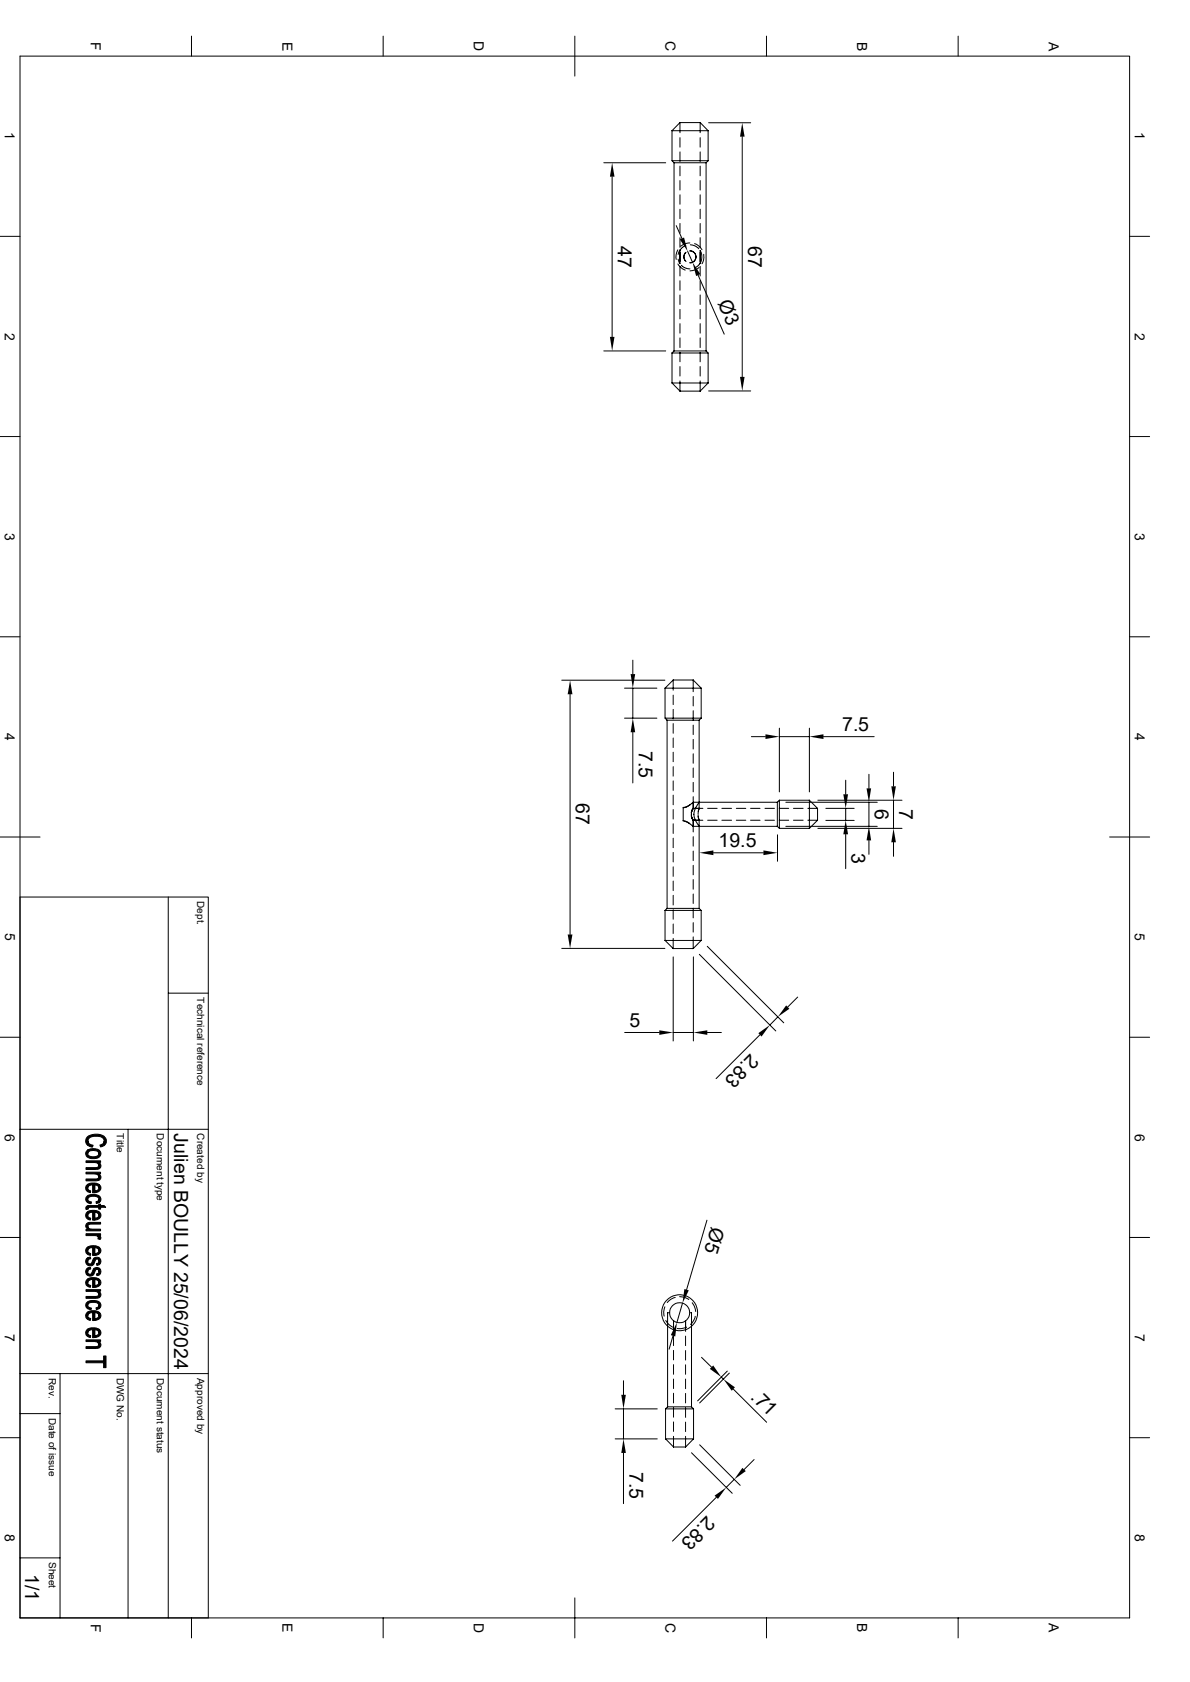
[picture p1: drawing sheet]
<svg xmlns="http://www.w3.org/2000/svg" width="297mm" height="420mm" viewBox="0 0 297 420" stroke-linecap="round" stroke-linejoin="round" font-family="sans-serif">
<g fill="none" stroke="#000" stroke-width=".25">
<path d="M5 14h276.9v390h-276.9zM47.8 9v5M95.6 9v5M143.5 9v10M191.3 9v5M239.1 9v5M167.7 32.6h9M167.7 32.6v7.5l.5 .5M169.7 30.6h5.1M169.7 30.6l-2 2M169.7 30.6v2.5M169.7 34.4v2.3"/>
<path d="M169.7 37.9v2.4M174.8 30.6l1.9 2M174.8 30.6v2.5M174.8 34.4v2.3M174.8 37.9v2.4M176.7 32.6v7.5M176.9 30.6h10.5M185.3 34.1v60M0 59h5M150.7 40.6h15.5M152.8 44.1v40M167.7 40.1h9"/>
<path d="M168.2 40.6h8M168.2 40.6v47M168.8 56.3l1.4 3.3M169.7 41.5v2.4M169.7 45.1v2.4M169.7 48.6v2.4M169.7 52.2v2.4M169.7 55.8v2.4M169.7 59.4v2.4M174.8 41.5v2.4M174.8 45.1v2.4M174.8 48.6v2.4"/>
<path d="M174.8 52.2v2.4M174.8 55.8v2.4M174.8 59.4v2.4M176.2 40.6v47M176.7 40.1l-.5 .5M281.9 59h5M169.2 62.4a3.3 3.3 0 0 0-.4 2.4M169.2 65.9a3.4 3.4 0 0 0 1.8 1.5M169.7 62.4v3.4l-.5-1.1M169.7 62.4l-.5 1.1M169.7 66.5v2.4M169.7 70.1v2.4"/>
<path d="M169.7 73.7v2.3M169.7 77.3v2.3M170.1 66.3l1 .6 1.1 .2M171.1 63.2l-.3 .4-.1 .7 .2 .6 .3 .4M171.2 61.3l-.8 .4-.7 .7M171.2 63l-.3 .4-.2 .6 .1 .6 .3 .5M171.6 62.7l1.2 2.8M172.1 62.7h.7l.4 .3 .4 .5 .1 .6M172.2 60.7a3.4 3.4 0 0 0-2.3 .8M172.3 61.1l1.1 .3 1 .7M172.3 62.7l1.1 .5 .3 .9M173.4 60.8a3.4 3.4 0 0 1 1.8 1.6"/>
<path d="M173.7 64.1l-.1 .7-.4 .4-.4 .3-.7 .1M173.7 64.1l-.3 1-1.1 .5M174.2 68.7l6.6 14.7M174.5 66.8a3.5 3.5 0 0 1-2.3 .8M174.8 65.7l-.7 .8-.7 .4M174.8 62.5a3.3 3.3 0 0 1 0 3.2zM174.8 66.5v2.4M174.8 70.1v2.4M174.8 73.7v2.3M174.8 77.3v2.3M175.6 63.5v.1a3.1 3.1 0 0 1-.4 2.3M150.7 87.6h15.5"/>
<path d="M167.7 95.6h9M167.7 88.1h9M167.7 95.6l2 2.1M167.7 88.1v7.5M168.2 87.6h8M168.2 87.6l-.5 .5M169.7 97.7h5.1M169.7 80.8v2.4M169.7 84.4v2.4M169.7 88v2.3M169.7 91.5v2.4M169.7 95.1v2.6"/>
<path d="M174.8 80.8v2.4M174.8 84.4v2.4M174.8 88v2.3M174.8 91.5v2.4M174.8 95.1v2.6M176.2 87.6l.5 .5v7.5M176.7 95.6l-1.9 2.1M176.9 97.6h10.5M0 109h5M281.9 109h5M0 159h5M281.9 159h5"/>
<path d="M140.2 169.8h25.7M142.3 173.4v59.9M155.9 171.8h8.1M155.9 179.3h8.1M157.9 164.8v3.5M157.9 171.8v7.5M166 171.8h9M166 179.3h9M166 171.8v7.5l.5 .5M166.5 179.8h8M166.5 179.8v47M168 169.8h5"/>
<path d="M168 169.8l-2 2M168 169.8v2.5M168 173.6v2.3M168 177.1v2.4M173 169.8l2 2M173 169.8v2.9M173 173.9v2.4M173 177.5v2.4M174.5 179.8v22M175 171.8v7.5M175 179.3l-.5 .5M157.9 182.8v12.7"/>
<path d="M168 180.7v2.4M168 184.3v2.3M168 187.8v2.4M168 191.4v2.4M168 195v2.4M168 198.5v2.5M173 198.9v2.9h2.4M173 181.1v2.3M173 184.6v2.4M173 188.2v2.4M173 191.8v2.3M173 195.4v2.3"/>
<path d="M187.5 183.9h3.6M194.5 199.8v7M194.5 199.8l-.5 .5M194.5 199.8h7.5M194.5 181.8v15.9M194.5 183.9h7.5M202 199.8v7M202 199.8l2 2M202 181.8v15.9M204.1 199.8h21M205.5 183.9h12.7M211.1 194.8v3.5"/>
<path d="M216.9 193.3v3.5M223 192.8v3.5M223 199.8v7M0 209h10M168 202.1v2.4M168 205.7v2.4M168 209.3v2.4M168 212.9v2.3M168 216.5v2.3M170.5 204.9l.7 .2 1 .5M170.5 204.9v.1M170.9 205.1l1.1 .5 .9 .7"/>
<path d="M172.2 201l-1 .5-.7 .1v3.3M172.6 203.8l.4 1zM172.6 202.6l.4-.8-.4 1.1v1l.4 .9-.4-.8M172.9 200.4l-.9 .7-1.1 .6M173 201.8l-.4 1.1zM173 208.9v2.4M173 212.5v2.4M173 216.1v2.3M173 219.6v2.4M173 200.3h21M173 206.3h21M174.2 203.5l.3 1.3-.3-1"/>
<path d="M174.3 202.6l.2-.8-.3 1.5M174.5 200.3l-.9 1.4-.4 1.4 .2 1.5 1.1 1.7M174.5 204.8v22M175.4 204.8h-2.4v2.9M176.6 201.8h2.4M176.6 204.8h2.4M178.1 212.9h12.4M180.2 201.8h2.4M180.2 204.8h2.4M183.8 201.8h2.3M183.8 204.8h2.3M187.3 201.8h2.4"/>
<path d="M187.3 204.8h2.4M190.9 201.8h2.4M190.9 204.8h2.4M194 200.3v6M194 206.3l.5 .5h7.5M194.1 208.4v6.7M194.5 201.8h2.3M194.5 204.8h2.3M196.1 200.3h22.8M196.1 206.3h22.8M198 201.8h2.4M198 204.8h2.4"/>
<path d="M201.6 201.8h2.4M201.6 204.8h2.4M204 201.8v3M204 204.8l-2 2M204.1 206.8h21M206.1 201.8h7.1M206.1 204.9h7.1M211.1 201.8v3.1M211.1 208.3v8.6M216.9 200.3v6M216.9 209.8v3.5M223 210.3v3.5"/>
<path d="M276.9 209h10M5 224h47v180M42 224v180M140.2 236.8h25.7M166 234.8h9M166 227.3h9M166 234.8l2 2.1M166 227.3v7.5M166.5 226.8h8M166.5 226.8l-.5 .5M168 236.9h5M168 220v2.4"/>
<path d="M168 223.6v2.4M168 227.2v2.3M168 230.7v2.4M168 234.3v2.6M168 238.9v21M173 223.2v2.4M173 226.8v2.4M173 230.4v2.3M173 233.9v3M173.1 238.9v21M174.5 226.8l.5 .5v7.5M174.5 238.3l19.1 19.1"/>
<path d="M175 234.8l-2 2.1M176.5 236.3l19.1 19.1M0 259h5M42 248h10M155.9 257.8h8.6M168 257.8h5.1M176.5 257.8h3.5M189.7 258.4l-11 10.9M194.1 253.9l-1.9 2M199.1 249l-2.5 2.5M281.9 259h5M5 282h47"/>
<path d="M32 282v122M0 309h5M176.4 304.7l-5 17.3M281.9 309h5M165.9 326.3a3.4 3.4 0 0 0-.1 2.3M166.2 329.7l.4 .7 1.3 1M167.1 327.8h-.5v23.5M168 333.5l-1 3.4M168.1 329.7v2.7M168.1 333.6v2.4M168.1 337.2v2.4M168.5 324a3.4 3.4 0 0 0-2 1.2"/>
<path d="M169.6 323.8a3.9 3.9 0 0 1 2.3 .7M170.3 325.4l-1.3 4.8M171.1 329.8v2.6M171.1 333.6v2.4M171.1 337.2v2.4M171.4 331.4a3.8 3.8 0 0 1-2.4 .3M172.2 327.8h.4v23.5M172.8 325.3l.5 .8 .4 1.4M173.5 328.7a3.8 3.8 0 0 1-1.2 2M175.1 338.9l2.5 2.5M0 359h5M5 353h10"/>
<path d="M5 343h47M15 343v61M153.5 351.8h10.5M153.5 359.3h10.5M155.6 344.8v3.5M155.6 351.8v7.5M166.1 351.8h7M166.1 359.3h7M166.1 359.3l2 2M166.6 351.3h6M166.6 351.3l-.5 .5v7.5M168.1 340.7v2.5"/>
<path d="M168.1 344.3v2.4M168.1 347.9v2.4M168.1 351.5v2.4M168.1 355v2.4M168.1 358.6v2.7M171.1 340.8v2.4M171.1 344.3v2.5M171.1 347.9v2.4M171.1 351.5v2.4M171.1 355.1v2.4M171.1 358.6v2.7M172.6 351.3l.5 .5"/>
<path d="M173.1 351.8v7.5M173.1 359.3l-2 2M180 343.9l.6 .4M181.5 342.3l-7.4 7.5M182 342.9l-7.4 7.4M183 346.8l8.3 8.3M281.9 359h5M155.6 362.8v12.7M168.1 361.3h3M172.6 362.8l10.2 10.1M174.6 360.8l10.1 10.1M178.8 373.9l-10.9 10.9"/>
<path d="M183.3 369.4l-2 2M188.2 364.4l-2.5 2.5M5 389h10M143.5 399v10M47.8 404v5M95.6 404v5M191.3 404v5M239.1 404v5"/>
<circle cx="169.6" cy="327.8" r="4.5"/>
<circle cx="169.6" cy="327.8" r="2.51"/>
</g>
<g fill="#000" stroke="#000" stroke-width=".25">
<path d="M21.6 296l.3-.3v1.1l.7 .5v.5a1.15 1.15 0 0 1-1.1-.6 1.15 1.15 0 0 1 .1-1.2z" fill-rule="evenodd"/>
<path d="M22 284.9a1.17 1.17 0 0 0 1.2 1.1l-.1 .4-1.1-.4z" fill-rule="evenodd"/>
<path d="M21.9 287.1h.2a3.1 3.1 0 0 1 2.6 0v1a1.66 1.66 0 0 0-2.3-.7l-.5 .7z" fill-rule="evenodd"/>
<path d="M24.6 290.2v.8z" fill-rule="evenodd"/>
<path d="M24.6 293.1v.7z" fill-rule="evenodd"/>
<path d="M21.9 295.7a3 3 0 0 1 2.8 0v.9l-.4-.6-.7-.1v1.9h-.5v-1.9l-.9 .2-.3 .6z" fill-rule="evenodd"/>
<path d="M21.5 289.9h3.6v.3h-.5v.5l-.3-.3-.6-.1h-2.2z" fill-rule="evenodd"/>
<path d="M21.5 292.7h3.6v.4h-.5v.4l-.7-.3-2.4-.1z" fill-rule="evenodd"/>
<path d="M21.5 287.5l.4-.4v1a1.62 1.62 0 0 0 2.3 .6l.4-.4 .1-1.2a1.23 1.23 0 0 1 .3 1.6 1.23 1.23 0 0 1-1.4 .6 1.62 1.62 0 0 1-2.2-1.4z" fill-rule="evenodd"/>
<path d="M21.5 291.5h2.8l.3-.4 .1-.8a.9 .9 0 0 1 .4 1.2 .9 .9 0 0 1-1.1 .5h-2.5z" fill-rule="evenodd"/>
<path d="M21.5 294.4l2.8-.1 .3-.2 .1-.9a.92 .92 0 0 1 .4 1.1 .92 .92 0 0 1-1.1 .6h-2.5z" fill-rule="evenodd"/>
<path d="M23.6 295.9v1.4h.2l.5-.1 .3-.3 .1-1.2a1.16 1.16 0 0 1 .4 1.5 1.16 1.16 0 0 1-1.4 .6h-.1z" fill-rule="evenodd"/>
<path d="M21.9 298.6l.1-.1a2.57 2.57 0 0 1 3.1 .6v.7l-.4 .5v-.8a1.62 1.62 0 0 0-2.3-.6l-.4 .2-.1 .4z" fill-rule="evenodd"/>
<path d="M24.9 285.9l.8-.3 .3-.7-.1 1.2-.8 .3z" fill-rule="evenodd"/>
<path d="M21.9 283.8l1.2-.5 1.1-.1a1.87 1.87 0 0 1 2.2 2.3l-.4 .5v-1.1a1.65 1.65 0 0 0-2.1-1.2 1.49 1.49 0 0 0-1.9 1.2l-.1 1.1a1.4 1.4 0 0 1 0-2.2z" fill-rule="evenodd"/>
<path d="M21.5 301.3l.5-.3v.9l-.5 .1z" fill-rule="evenodd"/>
<path d="M21.9 306.2l.1 .8z" fill-rule="evenodd"/>
<path d="M21.7 302.7l.2-.1 .2 1.3 .5 .3v.4a1.14 1.14 0 0 1-1.1-.6 1.14 1.14 0 0 1 .2-1.3z" fill-rule="evenodd"/>
<path d="M21.7 311.5l.2-.1 .1 1.2 .6 .4v.5a1.18 1.18 0 0 1-1.1-.7 1.18 1.18 0 0 1 .2-1.3z" fill-rule="evenodd"/>
<path d="M21.8 314.1l.8-.2v.4l-.5 .2-.2 .5z" fill-rule="evenodd"/>
<path d="M21.8 316.7l.8-.3v.5l-.5 .1-.2 .5z" fill-rule="evenodd"/>
<path d="M21.7 298.7l.2-.1 .1 1.2 .8 .3-.1 .5a1.13 1.13 0 0 1-1.1-.6 1.13 1.13 0 0 1 .1-1.3z" fill-rule="evenodd"/>
<path d="M21.9 302.6l.1-.1a3 3 0 0 1 2.7 .1v.8l-.3-.5-.8-.2v2h-.5v-2l-.9 .2-.3 .6z" fill-rule="evenodd"/>
<path d="M21.9 311.4a2.75 2.75 0 0 1 2.8 0v.9l-.4-.6-.7-.2v2h-.5v-2l-.9 .2-.3 .6z" fill-rule="evenodd"/>
<path d="M21.9 319.4a3 3 0 0 1 2.8 0v.9l-.4-.6-.7-.2v1.9l-.1 .1h-.4v-2l-.9 .2-.3 .6z" fill-rule="evenodd"/>
<path d="M24 300.1l.5-.3 .2-.3v.8l-.7 .2z" fill-rule="evenodd"/>
<path d="M21.7 314.2l.1-.1 .1 .9a.6 .6 0 0 0 .6 .6 .6 .6 0 0 0 .6-.7 1.06 1.06 0 0 1 1.6-.8v.9a.52 .52 0 0 0-.6-.6 .52 .52 0 0 0-.4 .6 1.14 1.14 0 0 1-1.6 1 1.14 1.14 0 0 1-.4-1.8z" fill-rule="evenodd"/>
<path d="M21.7 316.8l.1-.1 .1 .8a.57 .57 0 0 0 .5 .7 .57 .57 0 0 0 .6-.6 1.09 1.09 0 0 1 1.7-.9v.8a.51 .51 0 0 0-.6-.6 .51 .51 0 0 0-.4 .6 1.13 1.13 0 0 1-1.6 1.1 1.13 1.13 0 0 1-.4-1.8z" fill-rule="evenodd"/>
<path d="M21.7 305.5l.6-.3h2.8v.4h-2.5l-.5 .2-.2 1.1a.87 .87 0 0 1-.2-1.4z" fill-rule="evenodd"/>
<path d="M21.5 307h.5l.1-.4 .5 .3h2.5v.4h-3.6z" fill-rule="evenodd"/>
<path d="M21.5 308.1h3.6v.4h-.5v.5l-.2-.3-.6-.2h-2.3z" fill-rule="evenodd"/>
<path d="M23.6 302.7v1.5l.7-.2 .3-.3 .1-1.1a1.16 1.16 0 0 1 .4 1.4 1.16 1.16 0 0 1-1.4 .6l-.1 .1z" fill-rule="evenodd"/>
<path d="M24.6 308.5l.5 .3 .1 .3-.2 .4-.6-.2z" fill-rule="evenodd"/>
<path d="M23.6 311.5v1.5h.2l.5-.1 .3-.4 .1-1.1a1.11 1.11 0 0 1 .4 1.3 1.11 1.11 0 0 1-1.2 .7l-.3 .1z" fill-rule="evenodd"/>
<path d="M24.7 314.1a1.05 1.05 0 0 1 .4 1.1 1.05 1.05 0 0 1-.9 .8l-.1-.5 .4-.1 .2-.3z" fill-rule="evenodd"/>
<path d="M24.7 316.7a1.01 1.01 0 0 1 .4 1.1 1.01 1.01 0 0 1-.9 .7l-.1-.4 .6-.4z" fill-rule="evenodd"/>
<path d="M22 301h2.6v-.3h.5v.3h.9l.4 .5h-1.3v.4h-.5v-.4h-2.1h-.4l-.1 .2z" fill-rule="evenodd"/>
<path d="M21.7 319.5l.2-.1 .2 1.3 .5 .3v.4a1.14 1.14 0 0 1-1.1-.6 1.14 1.14 0 0 1 .2-1.3z" fill-rule="evenodd"/>
<path d="M21.7 327.8l.2-.2 .2 1.4 .5 .2v.5a1.14 1.14 0 0 1-1.1-.7 1.14 1.14 0 0 1 .2-1.2z" fill-rule="evenodd"/>
<path d="M21.7 332.1l.2-.2 .2 1.3 .5 .3v.5a1.14 1.14 0 0 1-1.1-.7 1.14 1.14 0 0 1 .2-1.2z" fill-rule="evenodd"/>
<path d="M21.6 325.2l.3-.1v1l.2 .3 .7 .2-.1 .4a1.13 1.13 0 0 1-1.1-.5 1.13 1.13 0 0 1 0-1.3z" fill-rule="evenodd"/>
<path d="M24.6 322.4v.8z" fill-rule="evenodd"/>
<path d="M21.9 327.6a3 3 0 0 1 2.8 0v.9l-.4-.6-.7-.2v2h-.1h-.4v-2l-.9 .3-.3 .5z" fill-rule="evenodd"/>
<path d="M21.9 331.9a3 3 0 0 1 2.8 0v.9l-.4-.6-.7-.2v2h-.1h-.4v-2l-.9 .2-.3 .6z" fill-rule="evenodd"/>
<path d="M24.6 334.9v.8z" fill-rule="evenodd"/>
<path d="M24 326.6l.5-.3 .2-.3v.8l-.7 .2z" fill-rule="evenodd"/>
<path d="M21.5 322h3.6v.4h-.5v.5l-.3-.3-.6-.1h-2.2z" fill-rule="evenodd"/>
<path d="M21.5 334.6h3.6v.3h-.5v.5l-.3-.3-.6-.1h-2.2z" fill-rule="evenodd"/>
<path d="M23.6 319.5v1.5h.2l.5-.2 .3-.3 .1-1.1a1.14 1.14 0 0 1 .4 1.3 1.14 1.14 0 0 1-1.2 .7h-.3z" fill-rule="evenodd"/>
<path d="M21.5 323.7h2.8l.3-.4 .1-.8a.92 .92 0 0 1 .4 1.2 .92 .92 0 0 1-1.1 .5h-2.5z" fill-rule="evenodd"/>
<path d="M22 325l1.2-.3a1.47 1.47 0 0 1 1.9 1.4l-.4 .7v-.8a1.73 1.73 0 0 0-2.5-.6l-.3 .5z" fill-rule="evenodd"/>
<path d="M23.6 327.7v1.5h.4l.6-.4 .1-1.2a1.14 1.14 0 0 1 .4 1.4 1.14 1.14 0 0 1-1.2 .7h-.3z" fill-rule="evenodd"/>
<path d="M23.6 332v1.5h.2l.5-.1 .3-.4 .1-1.1a1.14 1.14 0 0 1 .4 1.3 1.14 1.14 0 0 1-1.2 .8h-.3z" fill-rule="evenodd"/>
<path d="M21.5 336.3l2.8-.1 .3-.4 .1-.8a.92 .92 0 0 1 .4 1.2 .92 .92 0 0 1-1.1 .5h-2.5z" fill-rule="evenodd"/>
<path d="M21.5 339.8h4.4v-1.2h.6v2.9h-.6v-1.2h-4.4z" fill-rule="evenodd"/>
</g>
<g fill="#000">
<path d="M185.3 30.6l.5 3.5h-1.1zM152.8 40.6l.6 3.5h-1.2zM169.7 59.8l1-.5 .9 3.4zM172.8 65.5l2 3-1.1 .4zM152.2 84.1h1.2l-.6 3.5zM184.7 94.1h1.1l-.5 3.5zM142.3 169.8l.6 3.6h-1.2zM157.4 168.3h1.1l-.6 3.5zM157.9 179.3l.6 3.5h-1.1zM191.1 183.3l3.4 .6-3.4 .6zM202 183.9l3.5-.6v1.2zM210.5 198.3h1.2l-.6 3.5z"/>
<path d="M216.3 196.8h1.1l-.5 3.5zM222.5 196.3h1.1l-.6 3.5zM174.5 212.9l3.6-.6v1.2zM190.5 212.3l3.6 .6-3.6 .6zM211.1 204.9l.6 3.4h-1.2zM216.9 206.3l.5 3.5h-1.1zM223 206.8l.6 3.5h-1.1zM141.7 233.3h1.2l-.6 3.5zM164.5 257.3l3.5 .5-3.5 .6zM173.1 257.8l3.4-.5v1.1zM189.3 258l2.9-2.1-2.1 2.9zM196.2 251l.8 .9-2.9 2z"/>
<path d="M169 330.2l-.5 3.5-1.1-.3zM170.8 321.9l1.1 .3-1.6 3.2zM155.1 348.3h1.1l-.6 3.5zM177.2 341.8l.8-.8 2 2.9zM180.6 344.3l2.8 2.1-.8 .9zM155.6 359.3l.6 3.5h-1.1zM178.4 373.5l2.9-2.1-2.1 2.9zM185.3 366.5l.8 .8-2.8 2.1z"/>
</g>
<g font-size="4.9">
<text x="154.2" y="61.5" transform="rotate(90 154.2 61.5)">47</text>
<text x="186.7" y="61.4" transform="rotate(90 186.7 61.4)">67</text>
<text x="179.1" y="75.8" transform="rotate(66 179.1 75.8)">Ø3</text>
<text x="210.2" y="182.5">7.5</text>
<text x="159.4" y="187.5" transform="rotate(90 159.4 187.5)">7.5</text>
<text x="143.8" y="200.6" transform="rotate(90 143.8 200.6)">67</text>
<text x="218.3" y="202" transform="rotate(90 218.3 202)">6</text>
<text x="224.5" y="202" transform="rotate(90 224.5 202)">7</text>
<text x="179.4" y="211.5">19.5</text>
<text x="212.6" y="213" transform="rotate(90 212.6 213)">3</text>
<text x="157.1" y="256.4">5</text>
<text x="187.3" y="262.8" transform="rotate(135 187.3 262.8)">2.83</text>
<text x="43.5" y="283" transform="rotate(90 43.5 283)">Julien BOULLY 25/06/2024</text>
<text x="177.6" y="306.2" transform="rotate(106 177.6 306.2)">Ø5</text>
<text x="187.2" y="349" transform="rotate(45 187.2 349)">.71</text>
<text x="157.1" y="367.4" transform="rotate(90 157.1 367.4)">7.5</text>
<text x="176.4" y="378.3" transform="rotate(135 176.4 378.3)">2.83</text>
<text x="6.3" y="393.1" transform="rotate(90 6.3 393.1)">1/1</text>
</g>
<g font-size="3.5">
<text x="22.6" y="10.5" transform="rotate(90 22.6 10.5)">F</text>
<text x="70.5" y="10.4" transform="rotate(90 70.5 10.4)">E</text>
<text x="118.3" y="10.2" transform="rotate(90 118.3 10.2)">D</text>
<text x="166.1" y="10.2" transform="rotate(90 166.1 10.2)">C</text>
<text x="214" y="10.4" transform="rotate(90 214 10.4)">B</text>
<text x="261.8" y="10.4" transform="rotate(90 261.8 10.4)">A</text>
<text x="1.2" y="33.1" transform="rotate(90 1.2 33.1)">1</text>
<text x="283.2" y="33.1" transform="rotate(90 283.2 33.1)">1</text>
<text x="1.2" y="83" transform="rotate(90 1.2 83)">2</text>
<text x="283.2" y="83.1" transform="rotate(90 283.2 83.1)">2</text>
<text x="1.2" y="133" transform="rotate(90 1.2 133)">3</text>
<text x="283.2" y="133" transform="rotate(90 283.2 133)">3</text>
<text x="1.2" y="183.1" transform="rotate(90 1.2 183.1)">4</text>
<text x="283.2" y="183.1" transform="rotate(90 283.2 183.1)">4</text>
<text x="1.3" y="233" transform="rotate(90 1.3 233)">5</text>
<text x="283.3" y="233" transform="rotate(90 283.3 233)">5</text>
<text x="1.2" y="283" transform="rotate(90 1.2 283)">6</text>
<text x="283.2" y="283" transform="rotate(90 283.2 283)">6</text>
<text x="1.2" y="333" transform="rotate(90 1.2 333)">7</text>
<text x="283.2" y="333" transform="rotate(90 283.2 333)">7</text>
<text x="1.2" y="383" transform="rotate(90 1.2 383)">8</text>
<text x="283.2" y="383" transform="rotate(90 283.2 383)">8</text>
<text x="22.6" y="405.4" transform="rotate(90 22.6 405.4)">F</text>
<text x="70.5" y="405.3" transform="rotate(90 70.5 405.3)">E</text>
<text x="118.3" y="405.2" transform="rotate(90 118.3 405.2)">D</text>
<text x="166.1" y="405.2" transform="rotate(90 166.1 405.2)">C</text>
<text x="214" y="405.3" transform="rotate(90 214 405.3)">B</text>
<text x="261.8" y="405.3" transform="rotate(90 261.8 405.3)">A</text>
</g>
<g font-size="2.5">
<text x="49.2" y="225" transform="rotate(90 49.2 225)">Dept.</text>
<text x="49.2" y="249" transform="rotate(90 49.2 249)">Technical reference</text>
<text x="29.2" y="283" transform="rotate(90 29.2 283)">Title</text>
<text x="39.2" y="283" transform="rotate(90 39.2 283)">Document type</text>
<text x="49.2" y="283" transform="rotate(90 49.2 283)">Created by</text>
<text x="12.2" y="344" transform="rotate(90 12.2 344)">Rev.</text>
<text x="29.2" y="344" transform="rotate(90 29.2 344)">DWG No.</text>
<text x="39.2" y="344" transform="rotate(90 39.2 344)">Document status</text>
<text x="49.2" y="344" transform="rotate(90 49.2 344)">Approved by</text>
<text x="12.2" y="354" transform="rotate(90 12.2 354)">Date of issue</text>
<text x="12.2" y="390" transform="rotate(90 12.2 390)">Sheet</text>
</g>
</svg>
